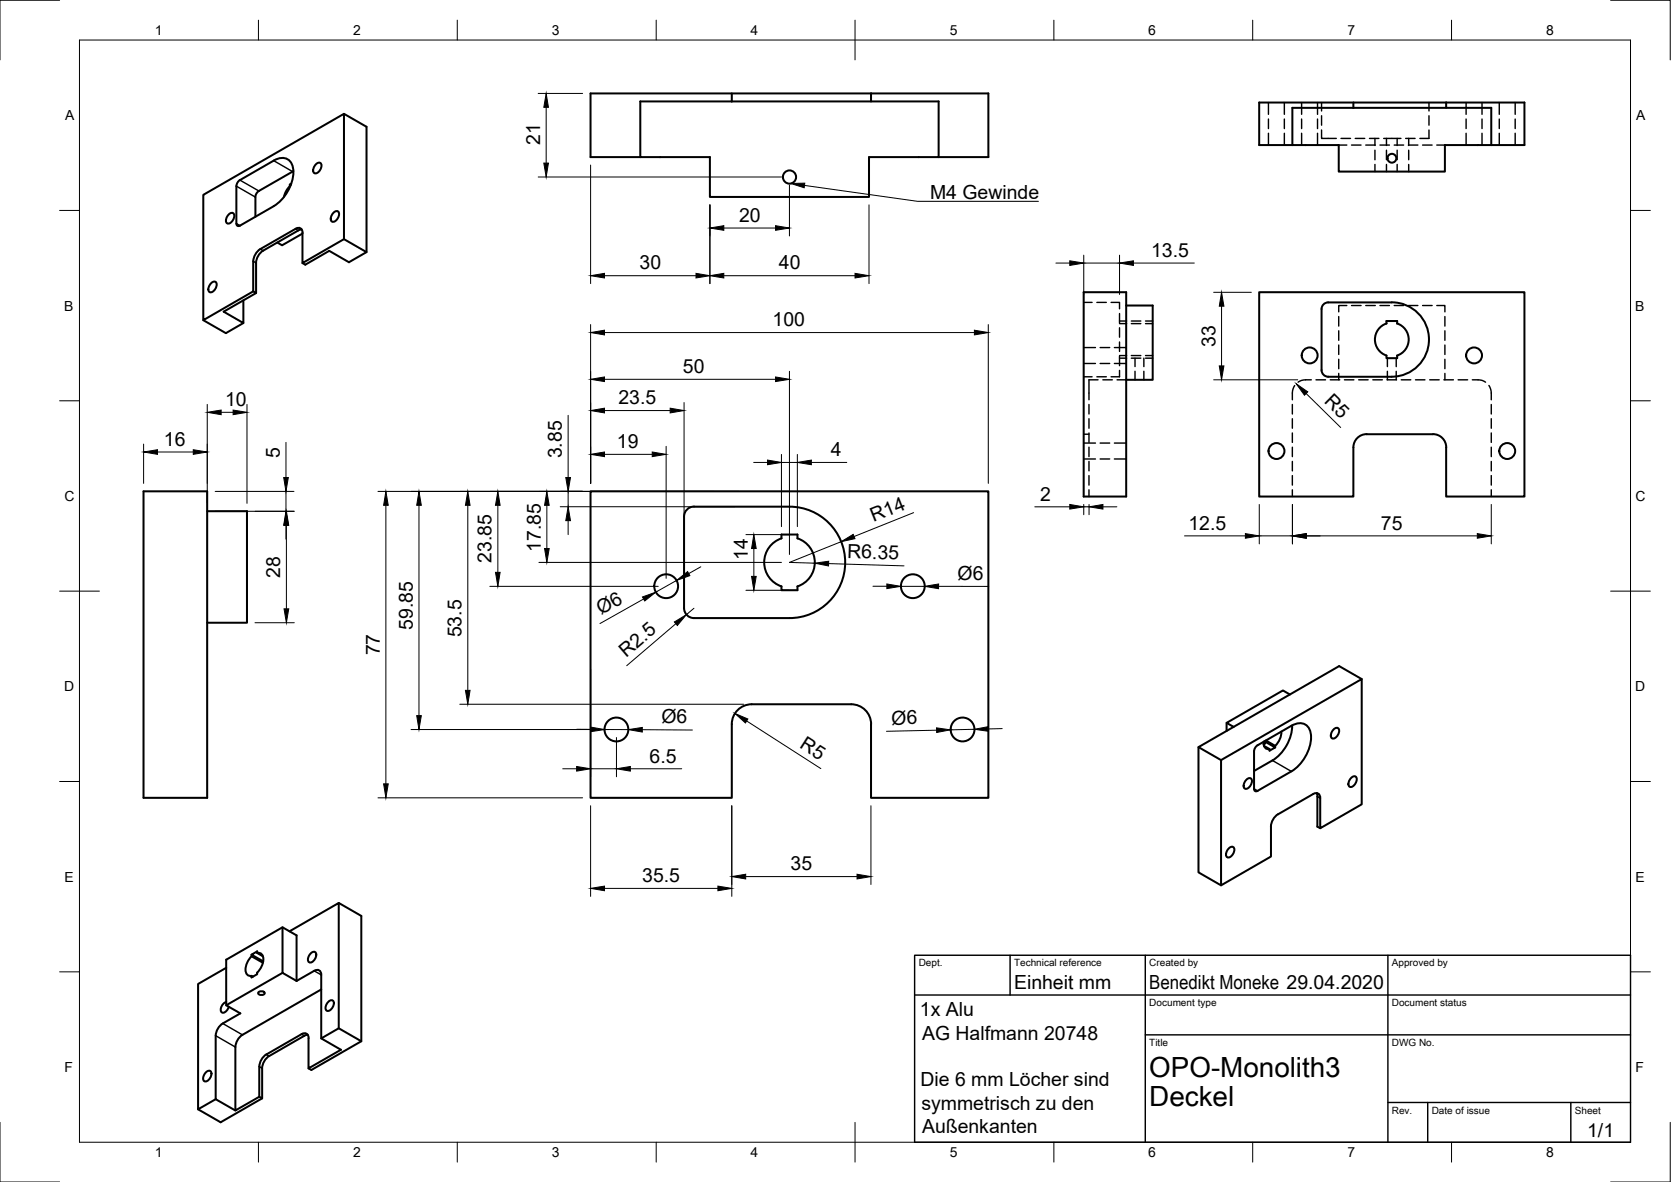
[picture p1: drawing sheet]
<svg xmlns="http://www.w3.org/2000/svg" width="420mm" height="297mm" viewBox="0 0 420 297" stroke-linecap="round" stroke-linejoin="round" font-family="sans-serif">
<!-- layer: Sichtbar -->
<g fill="none" stroke="#000" stroke-width=".51">
<path d="M86.5 28.6l5.7 3.3v31.5l-4.5 2.5-4.9-2.9-6 3.5-.7-.4M161 25.5h75v14h-17.5v10h-40v-10h-17.5zM184 23.5v2M219 23.5h-70.5v16h12.5M219 23.5h29.5v16h-12.5M219 23.5v2M325 27.1h50v9.4h-11.7v6.6h-26.7v-6.6h-11.6zM340.3 25.8v1.3M363.6 25.8h-47v10.7h8.4M363.6 25.8h19.7v10.7h-8.3M363.6 25.8v1.3M51.1 49l35.4-20.4v31.5l-10.4 6v-7.6a1.06 1.06 0 0 0-.5-1.1 1.06 1.06 0 0 0-1.3 .1l-8.8 5.1a4 4 0 0 0-1.8 3.1v7.5l-12.6 7.3z"/>
<path d="M57.5 53.9a.77 .77 0 0 1 1.4 0 1.95 1.95 0 0 1-1.7 2.3 1.29 1.29 0 0 1 0-2zM60.1 45.5l8.7-5.1a3 3 0 0 1 3.5-.4 3 3 0 0 1 1.5 3.2 10.9 10.9 0 0 1-5 8.6l-8.5 4.9-.6 .1-.3-.6v-9.4l.2-.7zM64.2 49.5v5M65.1 48l-.5 .5-.4 1M72.9 46.4l.1 .4M72.9 46.8l-1 1.2-.5 1.5M73.2 46.2l-.3 .2 .2 .1M73.6 43.1l-8.5 4.9M73.8 43l-.2 .1M75.9 57.7l-.9 .2-8.8 5.1a3.9 3.9 0 0 0-1.8 3.1v7.5l-8.2 4.7 5 2.9v-5.7M76.1 58.7l-5.2 2.9-1.2-.7M79.5 41.3a.77 .77 0 0 1 1.3 0 1.95 1.95 0 0 1-1.6 2.3 1.29 1.29 0 0 1 0-2z"/>
<path d="M83.9 53.4a.77 .77 0 0 1 1.3 0 1.95 1.95 0 0 1-1.6 2.3 1.29 1.29 0 0 1 0-1.9zM53.1 71.1a.77 .77 0 0 1 1.3 0 1.95 1.95 0 0 1-1.6 2.4 1.29 1.29 0 0 1 0-2zM63.7 73.2l.7 .4M86.5 60.1l5.7 3.3M272.5 73.4h10.7v51.4h-10.7zM283.2 76.8h6.6v18.6h-6.6M332.3 77.7a1.66 1.66 0 0 1 1.6-1.7h16.1a9.3 9.3 0 0 1 9.3 9.3 9.3 9.3 0 0 1-9.3 9.4h-16.1a1.7 1.7 0 0 1-1.6-1.7v-15.3M51.1 80.5l5.7 3.2 4.4-2.5M348.6 81.3v-.6h2.7v.6M348.6 81.3a4.2 4.2 0 0 0-2.9 4 4.2 4.2 0 0 0 2.9 4.1v.6h2.7v-.6a4.2 4.2 0 0 0 2.9-4.1 4.2 4.2 0 0 0-2.9-4M343.6 109.1a3.3 3.3 0 0 0-3.3 3.3v12.4h-23.7v-51.4h66.7v51.4h-19.7v-12.4a3.3 3.3 0 0 0-3.3-3.3h-16.7M36.1 123.5h16v77h-16z"/>
<path d="M52.1 128.5h10v28h-10M148.5 123.5h100v77h-29.5v-18.5a5 5 0 0 0-5-5h-25a5 5 0 0 0-5 5v18.5h-35.5zM174.5 127.3a2.51 2.51 0 0 0-2.5 2.5v23a2.51 2.51 0 0 0 2.5 2.5h24a14 14 0 0 0 14-14 14 14 0 0 0-14-14h-24M196.5 134.3h4v1a6.3 6.3 0 0 1 4.4 6 6.3 6.3 0 0 1-4.4 6.1v.9h-4v-1a6.4 6.4 0 0 1-4.3-6 6.4 6.4 0 0 1 4.3-6zM324.3 174.5l-1.7-1-14.2 8.2 1.8 1M342.4 170.7l-5.7-3.3-35.4 20.4v31.4l5.7 3.3M301.3 187.8l5.7 3.2M308.4 181.7v2M313.4 195.9a.77 .77 0 0 1 1.3 0 1.95 1.95 0 0 1-1.6 2.3 1.29 1.29 0 0 1 0-1.9zM315.3 198.2l.3 .6 .6-.1M317.7 186.4a1.38 1.38 0 0 0 1.5 1.9M317.8 186.4l.3 .3-.4 .4"/>
<path d="M317.9 186.3l2.7 1.5-1.4 .8v-.4l-1.4-.8M318.3 186.1l2.3 1.3v.4M322.2 183.9l-.3 1.5-.5 1.1-.8 .9M324.7 193.9l-8.5 4.8M324.7 193.8a10.6 10.6 0 0 0 4.9-9.5 2.93 2.93 0 0 0-1.9-2.5 2.93 2.93 0 0 0-3 .6l-8.5 4.9-.5 .5-.4 1v9.4M324.9 182.3a10.8 10.8 0 0 1-4.9 8.8l-4.7 2.6M331 199.3l.3 .8M335.3 183.3a.77 .77 0 0 1 1.4 0 1.95 1.95 0 0 1-1.7 2.3 1.29 1.29 0 0 1 .1-2zM339.8 195.5a.77 .77 0 0 1 1.3 0 1.95 1.95 0 0 1-1.6 2.3 1.29 1.29 0 0 1 0-2zM309 213.2a.77 .77 0 0 1 1.3 0 1.95 1.95 0 0 1-1.6 2.3 1.29 1.29 0 0 1 0-2zM321.3 204.6a3.9 3.9 0 0 0-1.7 3.1v7.6l-12.6 7.2v-31.5l35.4-20.3v31.4l-10.4 6v-7.5a1.08 1.08 0 0 0-.5-1.2 1.08 1.08 0 0 0-1.3 .1l-8.9 5.1M331.2 200.2v7.5l.8 .4"/>
<path d="M63.2 239.9v.4l2.9 1.6M64.7 239.5v-.4l-1.5 .8 3 1.7M64.7 239.5l1.4 .8M64.7 239.5a1.46 1.46 0 0 1 1.4 .6 1.46 1.46 0 0 1 .1 1.5l-.7 1.8-.8 1v.4l-1.5 .8v-.4l.4 .2M71 233v11.5l3.6 2M72.8 234l12.4-7.1v31.5l-4.4 2.5M78.1 239.6a.77 .77 0 0 1 1.4 0 1.95 1.95 0 0 1-1.6 2.3 1.29 1.29 0 0 1 0-2zM85.2 226.9l5.6 3.3v31.5l-12.5 7.2-.7-.4M56.9 243.2l-7.1 4.1v31.5l4.4-2.6M56.9 251.8a1.97 1.97 0 0 0-1.2 2.5 1.24 1.24 0 0 0 1.7-.9l.1-.4M63.3 240.3a4.3 4.3 0 0 0-1.4 4.3 1.15 1.15 0 0 0 1.4 .6M65 249.4l.4-.3h.6l.6 .5a.97 .97 0 0 1-1.7 0z"/>
<path d="M71 244.5l-14.1 8.1 3.5 2.1-4.4 2.5a3.9 3.9 0 0 0-1.8 3.1v15.9l5 2.9M74.6 246.5v-11.4l-3.6-2.1-14.1 8.2v11.4M80.8 245v15.9l4.9 2.9-8.1 4.7v-7.6M80.8 248.7l-19.8 11.4a3.9 3.9 0 0 0-1.8 3M80.8 245a1.08 1.08 0 0 0-.5-1.2 1.08 1.08 0 0 0-1.3 .2l-4.4 2.5M82.6 251.7a.77 .77 0 0 1 1.3 0 1.95 1.95 0 0 1-1.6 2.3 1.29 1.29 0 0 1 0-1.9zM85.2 258.4l5.6 3.3M51.8 269.5a.77 .77 0 0 1 1.3 0 1.95 1.95 0 0 1-1.6 2.3 1.29 1.29 0 0 1 0-2zM59.2 263.1v16l6-3.5v-7.6a4 4 0 0 1 1.8-3M65.2 275.6l.7 .4M65.9 268.5v7.5l-10.4 6-5.7-3.2M77.4 260l-.9 .3-8.8 5.1a3.9 3.9 0 0 0-1.8 3.1"/>
<path d="M77.6 260.9a1.08 1.08 0 0 0-.5-1.1 1.08 1.08 0 0 0-1.3 .1l-8.8 5.1"/>
<circle cx="350" cy="39.8" r="1.11"/>
<circle cx="198.5" cy="44.5" r="1.66"/>
<circle cx="329.3" cy="89.3" r="2"/>
<circle cx="370.6" cy="89.3" r="2"/>
<circle cx="321" cy="113.3" r="2"/>
<circle cx="379" cy="113.3" r="2"/>
<circle cx="167.5" cy="147.3" r="3"/>
<circle cx="229.5" cy="147.3" r="3"/>
<circle cx="155" cy="183.3" r="3"/>
<circle cx="242" cy="183.3" r="3"/>
</g>
<!-- layer: Sichtbar schmal -->
<g fill="none" stroke="#000" stroke-width=".36">
<path d="M59.4 46.8l4.8 2.7M59.4 56.2l.9 .5M60.3 45.3l4.8 2.7M68.8 40.4l4.8 2.7M74.3 57.5l.7 .4M63.7 65.7l.7 .4M65.4 62.6l.7 .4M315.3 198.2l.9 .5M319.9 191.1l4.8 2.8M331.2 200.2l.8 .4M56 257.2l5 2.9M75.8 259.9l.7 .4"/>
<path d="M79 244l1.8 1M54.2 260.3l5 2.8M65.2 268l.7 .5M67 265l.7 .4"/>
</g>
<!-- layer: Verdeckt -->
<g fill="none" stroke="#000" stroke-width=".36">
<path d="M318.9 25.8v2.9M318.9 29.9v2.4M318.9 33.5v3M322.9 25.8v2.9M322.9 29.9v2.4M322.9 33.5v3M327.3 25.8v2.9M327.3 29.9v2.4M327.3 33.5v3M331.3 25.8v2.9M331.3 29.9v2.4M331.3 33.5v3"/>
<path d="M332.3 32.7v2.1h3.7M332.3 25.8v2.1M332.3 29.1v2.4M336.6 36.5h2M337.2 34.8h2.4M339.8 36.5h2.4M340.8 34.8h2.4M343.4 36.5h2.4M344.3 34.8h2.4M345.7 34.8v1.8M345.7 37.7v2.4M347 36.5h2.4"/>
<path d="M347.9 34.8h4.4M348.6 34.8v1.8M348.6 37.7v2.4M350.6 36.5h2.3M351.3 34.8v1.8M351.3 37.7v2.4M353.4 34.8h2.4M354.1 36.5h2.4M354.2 34.8v1.8M354.2 37.7v2.4M357.7 36.5h2.4M359.3 32.7v2.1h-2.3"/>
<path d="M359.3 25.8v2.1M359.3 29.1v2.4M361.3 36.5h2M368.6 25.8v2.9M368.6 29.9v2.4M368.6 33.5v3M372.6 25.8v2.9M372.6 29.9v2.4M372.6 33.5v3M377 25.8v2.9M377 29.9v2.4M377 33.5v3"/>
<path d="M381 25.8v2.9M381 29.9v2.4M381 33.5v3M345.7 41.3v1.8M348.6 41.3v1.8M351.3 41.3v1.8M354.2 41.3v1.8M272.5 76h2.1M275.8 76h2.4M279.4 76h2.1v1.6M281.5 78.8v2.4M336.6 79.6v2.3"/>
<path d="M338.6 76.8h-2v1.6M339.8 76.8h2.4M343.4 76.8h2.4M347 76.8h2.4M350.6 76.8h2.3M354.1 76.8h2.4M357.7 76.8h2.4M361.3 76.8h2v1.6M363.3 79.6v2.3M272.5 94.7h2.1M272.5 91.3h2.9M272.5 87.3h2.9"/>
<path d="M275.8 94.7h2.4M276.1 95.4h-2.3v5.1M276.6 91.3h2.4M276.6 87.3h2.4M277.3 95.4h2.4M280.2 91.3h3M280.2 87.3h3M280.9 95.4h2.3M281.5 82.4v2.3M281.5 85.9v2.4M281.5 89.5v2.4M281.5 93.1v1.6h-2.1"/>
<path d="M281.5 90h1.8M281.5 80.7h1.8M281.5 81.3h1.8M281.5 89.4h1.8M284.5 90h2.4M284.5 80.7h2.4M284.5 81.3h2.4M284.5 89.4h2.4M285.4 90v2.1M285.4 93.3v2.1M287.6 90v2.1M287.6 93.3v2.1"/>
<path d="M288 90h1.8M288 80.7h1.8M288 81.3h1.8M288 89.4h1.8M325.5 96.9l-.2 .4a5.6 5.6 0 0 0-.3 3.2M329.7 95.4a4.8 4.8 0 0 0-3.3 .6M330.9 95.4h2.4M334.5 95.4h2.4M336.6 83.1v2.4M336.6 86.7v2.4M336.6 90.3v2.4M336.6 93.8v1.6"/>
<path d="M338.1 95.4h2.3M341.6 95.4h2.4M345.2 95.4h2.4M348.8 95.4h2.4M348.8 90v2.1M348.8 93.3v2.1M351.1 90v2.1M351.1 93.3v2.1M352.3 95.4h2.4M355.9 95.4h2.4M359.5 95.4h2.4M363.1 95.4h2.3"/>
<path d="M363.3 83.1v2.4M363.3 86.7v2.4M363.3 90.3v2.4M363.3 93.8v1.6M366.6 95.4h2.4M370.2 95.4a4.8 4.8 0 0 1 3.3 .6M374.4 96.9l.2 .4a5.6 5.6 0 0 1 .4 3.2M272.5 109.1h1.3M272.5 115.3h2.9M272.5 111.3h2.9M273.8 101.6v2.4M273.8 105.2v2.4"/>
<path d="M273.8 108.8v2.4M273.8 112.4v2.4M273.8 116v2.3M273.8 119.5v2.4M276.6 115.3h2.4M276.6 111.3h2.4M280.2 115.3h3M280.2 111.3h3M325 101.6v2.4M325 105.2v2.4M325 108.8v2.4M325 112.4v2.4"/>
<path d="M325 116v2.3M325 119.5v2.4M375 101.6v2.4M375 105.2v2.4M375 108.8v2.4M375 112.4v2.4M375 116v2.3M375 119.5v2.4M273.8 123.1v1.7M325 123.1v1.7M375 123.1v1.7"/>
</g>
<!-- layer: Border -->
<g fill="none" stroke="#000" stroke-width=".25">
<path d="M15 .1h-15v15M20 10.1h390v276.9h-390zM65 5.1v5M115 5.1v5M165 5.1v5M215 5.1v10M265 5.1v5M315 5.1v5M365 5.1v5M405 .1h15v15M15 52.9h5M410 52.9h5"/>
<path d="M15 100.7h5M410 100.7h5M15 148.6h10M405 148.6h10M15 196.4h5M410 196.4h5M15 244.2h5M410 244.2h5M0 282.1v14.9h15M65 287v5M115 287v5M165 287v5"/>
<path d="M215 282.1v9.9M265 287v5M315 287v5M365 287v5M420 282.1v14.9h-15"/>
</g>
<!-- layer: TitleBlock -->
<path d="M230 240.1h180v46.9h-180zM230 250h180M254 240.1v9.9M288 240.1v46.9M349 240.1v46.9M288 260.1h122M349 277.1h61M359 277.1v9.9M395 277.1v9.9" fill="none" stroke="#000" stroke-width=".36"/>
<!-- layer: Dimensions -->
<g fill="none" stroke="#000" stroke-width=".25">
<path d="M135.3 23.5h11.2M137.3 27v14M135.3 44.5h61.2M148.5 41.5v29.8M178.5 51.5v19.8M182 57.3h13M198.5 46.5v12.8M218.5 51.5v19.8M152 69.3h23M182 69.3h33M265.5 66.1h3.5M272.5 64.1v9.9"/>
<path d="M272.5 66.1h9M281.5 64.1v9.9M285 66.1h15.3M305.2 73.5h9.4M307.1 76.9v15.1M148.5 81.6v39.9M152 83.6h93M152 95.3h43M198.5 93.3v46M248.5 81.6v39.9M305.2 95.4h21.1M328.4 98.9l8.7 8.5"/>
<path d="M36.1 111.6v9.9M39.6 113.6h9M52.1 101.6v24.9M55.6 103.6h3M62.1 101.6v24.9M71.9 111.2v8.8M142.9 104.4v15.6M152 114.2h12M152 103.2h16.5M167.5 112.2v33.1M172 101.2v28.2M189.5 116.2h3.5"/>
<path d="M196.5 114.2v18.1M196.5 116.2h4M200.5 114.2v18.1M204 116.2h8.9M54.1 123.5h19.8M54.1 128.5h19.9M71.9 123.5v5M71.9 132v3.5M72 132v21M95 123.5h90.9M97 127v70M105.3 127v52.8"/>
<path d="M117.6 127v46.5M125.2 127v16.8M137.5 127v10.8M140.9 127.3h44M142.9 123.5v3.8M142.9 130.8v3.6M187.6 134.4h10.9M189.5 137.8v7.1M211.5 136.1l-13 5.2 6.4 .2M229.7 128.8l-15 6M260.2 127.4h8.8M272.5 127.4h1.3"/>
<path d="M272.5 126.8v2.6M273.8 126.8v2.6M277.3 127.4h3.5M297.8 134.7h15.3M316.6 126.8v9.9M316.6 134.7h8.4M325 126.8v9.9M328.5 134.7h43M375 126.8v9.9M64.1 156.5h9.9M123.2 147.3h42.3M135.5 141.3h61"/>
<path d="M161.8 150.5l-10.9 6.2M169.9 156.7l-12.3 10.6M170.1 145.9l-5.2 2.9M174.5 152.9l-1.9 1.6M176.2 142.4l-3 1.8M187.6 148.3h10.9M208.3 141.6l19 .6M219.5 147.3h3.5M226.5 147.3h6M236 147.3l12.6 .1M115.6 177h71.4M148.5 168.2v27"/>
<path d="M103.4 183.3h49.6M141.5 193.2h3.5M145 183.3h3.5M148.5 193.2h6.5M152 183.3l6 .1M155 185.3v9.9M158.5 193.2h12.9M161.5 183.4l12.6 .1M187.7 181.2l18.7 12M235.5 183.5l-12.6 .3M245 183.3l-6 .1M252 183.1l-3.5 .1"/>
<path d="M95 200.5h51.5M148.5 202.5v22.8M184 202.5v22.8M219 202.5v19.8M152 223.3h28.5M187.5 220.3h28"/>
</g>
<g fill="#000" stroke="#000" stroke-width=".25">
<path d="M137.3 23.5l.6 3.5h-1.2zM136.7 41h1.2l-.6 3.5zM178.5 57.3l3.5-.6v1.2zM195 56.7l3.5 .6-3.5 .6zM148.5 69.3l3.5-.6v1.2zM175 68.7l3.5 .6-3.5 .6zM178.5 69.3l3.5-.6v1.2zM215 68.7l3.5 .6-3.5 .6zM269 65.5l3.5 .6-3.5 .6zM281.5 66.1l3.5-.6v1.2zM307.1 73.5l.6 3.4h-1.1zM148.5 83.6l3.5-.6v1.2z"/>
<path d="M148.5 95.3l3.5-.6v1.2zM195 94.7l3.5 .6-3.5 .6zM245 83l3.5 .6-3.5 .6zM306.6 92h1.1l-.6 3.4zM325.9 96.4l2.9 2.1-.8 .8zM36.1 113.6l3.5-.6v1.2zM48.6 113l3.5 .6-3.5 .6zM52.1 103.6l3.5-.6v1.2zM58.6 103l3.5 .6-3.5 .6zM148.5 114.2l3.5-.6v1.2zM148.5 103.2l3.5-.6v1.2zM164 113.6l3.5 .6-3.5 .6z"/>
<path d="M168.5 102.6l3.5 .6-3.5 .6zM193 115.6l3.5 .6-3.5 .6zM200.5 116.2l3.5-.6v1.2zM71.9 128.5l.6 3.5h-1.2zM71.3 120h1.2l-.6 3.5zM72 128.5l.6 3.5h-1.2zM97 123.5l.6 3.5h-1.1zM105.3 123.5l.6 3.5h-1.1zM117.6 123.5l.6 3.5h-1.2zM125.2 123.5l.6 3.5h-1.2zM136.9 137.8h1.2l-.6 3.5zM137.5 123.5l.6 3.5h-1.2z"/>
<path d="M142.9 127.3l.5 3.5h-1.1zM142.3 120h1.1l-.5 3.5zM189.5 134.4l.6 3.4h-1.1zM211.5 136.1l3-1.8 .5 1.1zM269 126.8l3.5 .6-3.5 .5zM273.8 127.4l3.5-.6v1.1zM313.1 134.1l3.5 .6-3.5 .6zM325 134.7l3.5-.6v1.2zM371.5 134.1l3.5 .6-3.5 .6zM71.4 153h1.2l-.6 3.5zM124.6 143.8h1.2l-.6 3.5zM161.5 150l3.4-1.2-2.8 2.2z"/>
<path d="M169.6 156.3l3-1.8-2.3 2.7zM170.1 145.9l2.8-2.3 .6 1.1zM189 144.9h1.1l-.6 3.4zM204.9 141.5l3.5-.5-.1 1.2zM223 146.8l3.5 .5-3.5 .6zM232.5 147.3l3.5-.5v1.1zM104.8 179.8h1.1l-.6 3.5zM117 173.5h1.2l-.6 3.5zM96.5 197h1.1l-.6 3.5zM145 192.6l3.5 .6-3.5 .6zM148.5 182.7l3.5 .6-3.5 .6zM155 193.2l3.5-.6v1.2z"/>
<path d="M158 183.4l3.5-.6v1.2zM184.8 179.3l3.2 1.4-.6 1zM235.5 182.9l3.5 .5-3.5 .7zM245 183.3l3.5-.7v1.2zM184 220.3l3.5-.6v1.2zM215.5 219.7l3.5 .6-3.5 .6zM148.5 223.3l3.5-.6v1.1zM180.5 222.7l3.5 .6-3.5 .5z"/>
</g>
<!-- layer: Annotations -->
<path d="M198.8 46.1l3.6-.1-.2 1.2z" fill="#000" stroke="#000" stroke-width=".25"/>
<path d="M202.3 46.6l28.4 4h30.4" fill="none" stroke="#000" stroke-width=".25"/>
<g font-size="7">
<text x="289" y="270.6">OPO-Monolith3</text>
<text x="289" y="278.1">Deckel</text>
</g>
<g font-size="4.9">
<text x="135.8" y="36.3" transform="rotate(-90 135.8 36.3)">21</text>
<text x="233.9" y="49.9">M4 Gewinde</text>
<text x="185.8" y="55.7">20</text>
<text x="289.5" y="64.5">13.5</text>
<text x="160.8" y="67.7">30</text>
<text x="195.9" y="67.7">40</text>
<text x="194.3" y="82">100</text>
<text x="305.6" y="87.2" transform="rotate(-90 305.6 87.2)">33</text>
<text x="171.7" y="93.8">50</text>
<text x="155.5" y="101.6">23.5</text>
<text x="332.8" y="101" transform="rotate(44 332.8 101)">R5</text>
<text x="56.6" y="102.1">10</text>
<text x="41.2" y="112">16</text>
<text x="155.1" y="112.6">19</text>
<text x="70.4" y="115.2" transform="rotate(-90 70.4 115.2)">5</text>
<text x="141.3" y="115.2" transform="rotate(-90 141.3 115.2)">3.85</text>
<text x="208.9" y="114.7">4</text>
<text x="261.5" y="125.9">2</text>
<text x="219.7" y="131.2" transform="rotate(-22 219.7 131.2)">R14</text>
<text x="298.8" y="133.1">12.5</text>
<text x="347.2" y="133.1">75</text>
<text x="123.6" y="141.5" transform="rotate(-90 123.6 141.5)">23.85</text>
<text x="136" y="138.7" transform="rotate(-90 136 138.7)">17.85</text>
<text x="188" y="140.7" transform="rotate(-90 188 140.7)">14</text>
<text x="213" y="140.2" transform="rotate(2 213 140.2)">R6.35</text>
<text x="70.4" y="145.2" transform="rotate(-90 70.4 145.2)">28</text>
<text x="240.8" y="145.7">Ø6</text>
<text x="151.2" y="154.6" transform="rotate(-29 151.2 154.6)">Ø6</text>
<text x="103.8" y="158.3" transform="rotate(-90 103.8 158.3)">59.85</text>
<text x="116.1" y="160.2" transform="rotate(-90 116.1 160.2)">53.5</text>
<text x="95.5" y="164.7" transform="rotate(-90 95.5 164.7)">77</text>
<text x="157.4" y="165.4" transform="rotate(-41 157.4 165.4)">R2.5</text>
<text x="166.3" y="181.8">Ø6</text>
<text x="224.2" y="182.1" transform="rotate(-1 224.2 182.1)">Ø6</text>
<text x="163.3" y="191.7">6.5</text>
<text x="200.9" y="187.8" transform="rotate(33 200.9 187.8)">R5</text>
<text x="161.5" y="221.7">35.5</text>
<text x="198.8" y="218.7">35</text>
<text x="255" y="248.5">Einheit mm</text>
<text x="289" y="248.5">Benedikt Moneke 29.04.2020</text>
<text x="231.3" y="255.4">1x Alu</text>
<text x="231.8" y="261.3">AG Halfmann 20748</text>
<text x="231.5" y="273">Die 6 mm Löcher sind</text>
<text x="231.7" y="278.8">symmetrisch zu den</text>
<text x="231.8" y="284.7">Außenkanten</text>
<text x="399.1" y="285.7">1/1</text>
</g>
<g font-size="3.5">
<text x="39" y="8.8">1</text>
<text x="88.8" y="8.8">2</text>
<text x="138.8" y="8.8">3</text>
<text x="188.7" y="8.8">4</text>
<text x="238.8" y="8.8">5</text>
<text x="288.7" y="8.8">6</text>
<text x="338.8" y="8.8">7</text>
<text x="388.8" y="8.8">8</text>
<text x="16.4" y="30.2">A</text>
<text x="411.4" y="30.2">A</text>
<text x="16.2" y="78">B</text>
<text x="411.2" y="78">B</text>
<text x="16.2" y="125.9">C</text>
<text x="411.2" y="125.9">C</text>
<text x="16.2" y="173.7">D</text>
<text x="411.2" y="173.7">D</text>
<text x="16.2" y="221.6">E</text>
<text x="411.2" y="221.6">E</text>
<text x="16.2" y="269.4">F</text>
<text x="411.2" y="269.4">F</text>
<text x="39" y="290.8">1</text>
<text x="88.8" y="290.8">2</text>
<text x="138.8" y="290.8">3</text>
<text x="188.7" y="290.8">4</text>
<text x="238.8" y="290.8">5</text>
<text x="288.7" y="290.8">6</text>
<text x="338.8" y="290.8">7</text>
<text x="388.8" y="290.8">8</text>
</g>
<g font-size="2.5">
<text x="231" y="242.9">Dept.</text>
<text x="255" y="242.9">Technical reference</text>
<text x="289" y="242.9">Created by</text>
<text x="350" y="242.9">Approved by</text>
<text x="289" y="252.8">Document type</text>
<text x="350" y="252.8">Document status</text>
<text x="289" y="262.9">Title</text>
<text x="350" y="262.9">DWG No.</text>
<text x="350" y="279.9">Rev.</text>
<text x="360" y="279.9">Date of issue</text>
<text x="396" y="279.9">Sheet</text>
</g>
</svg>
